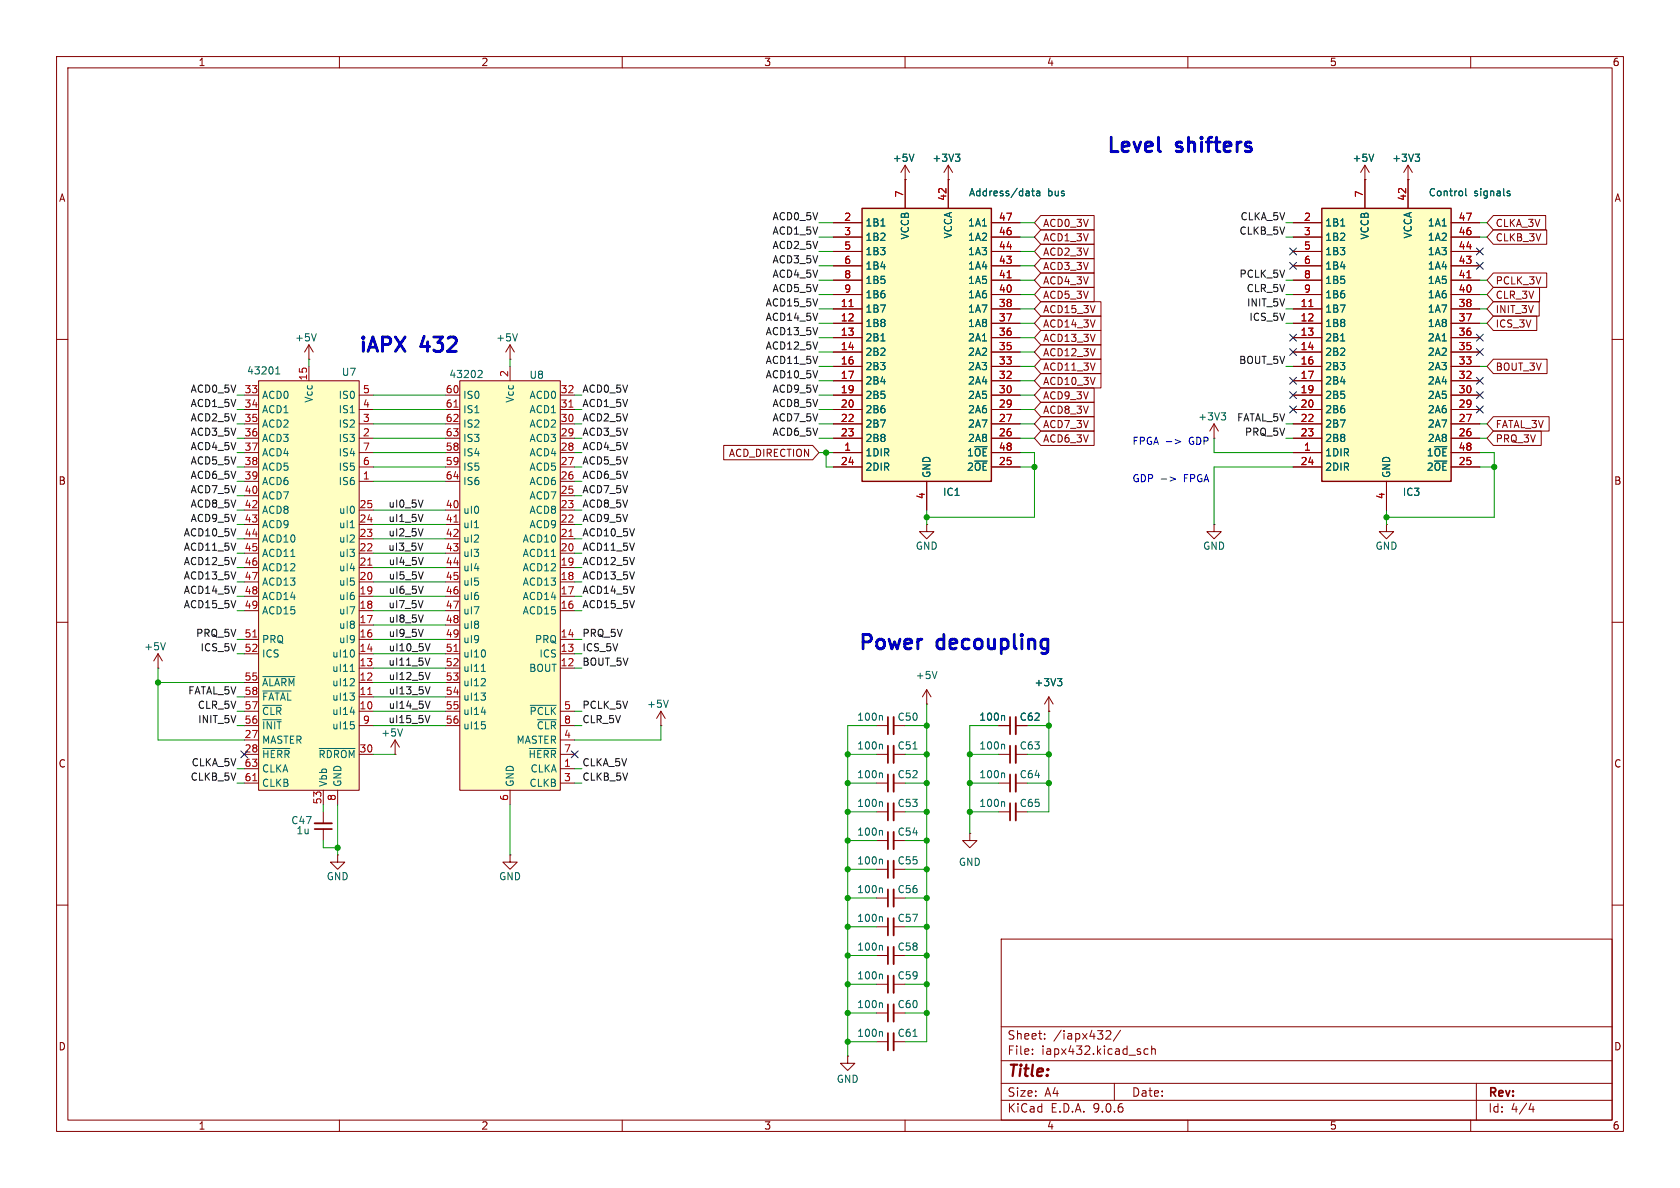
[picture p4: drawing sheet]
<svg xmlns="http://www.w3.org/2000/svg" width="297mm" height="210mm" viewBox="0 0 297 210" stroke-linecap="round" stroke-linejoin="round" font-family="sans-serif">
<g fill="none" stroke="#840000" stroke-width=".18">
<path d="M10 10h277v190h-277zM12 12h273v186h-273zM60 10v2M110 10v2M160 10v2M210 10v2M260 10v2M248.9 31.8h.1M248.9 29.2l-.7 1.3M248.9 29.2l.8 1.3M248.9 29.2v2.6M10 60h2"/>
<path d="M285 60h2M245.1 92.7v1.3h1.3l-1.3 1.3-1.3-1.3h1.3M245.1 92.7h.1M10 110h2M285 110h2M176.5 128.3h2.1M179.6 128.3h2M10 160h2M177 166h108v32h-108zM285 160h2M60 198v2M110 198v2"/>
<path d="M160 198v2M177 194.5h108M177 191.5h108M177 187.5h108M177 181.5h108M182.5 186.3v.1M182.5 185.5v.1M184.7 183.6v.1M184.7 182.8v.1M195.5 182.3l.6-.1 .2 .1 .1 .3-.9 1.1h.9M197 191.5v3M198.1 182.1l-1.3 2"/>
<path d="M203 185.5l-.5-.1-.3 .3v.4l.2 .2h.6M203.6 185.5l.2-.1 .4 .1v.9M203.6 184.9v1.5M210 198v2M260 198v2M261 191.5v6.5M270.7 195l-.4 1.1h.9M271 195.6v1"/>
</g>
<path d="M178.6 126.7v3.1" fill="none" stroke="#840000" stroke-width=".3"/>
<path d="M179.6 126.7v3.1" fill="none" stroke="#840000" stroke-width=".33"/>
<path d="M250.2 27.2h.8l-.5 .5M250.7 27.7l.3 .3v.3l-.3 .2M177.4 126.5l.2 .2v.6" fill="none" stroke="#006464" stroke-width=".18"/>
<path d="M233.7 36.8h22.8v48.3h-22.8z" fill="#ffffc2"/>
<path d="M233.7 36.8h22.8v48.3h-22.8z" fill="none" stroke="#840000" stroke-width=".25"/>
<g fill="none" stroke="#840000" stroke-width=".18">
<path d="M160 31.8h.1M160 29.2l-.7 1.3M160 29.2l.8 1.3M160 29.2v2.6M167.6 31.8h.1M167.6 29.2l-.7 1.3M167.6 29.2l.8 1.3M167.6 29.2v2.6M228.6 39.4h5.1M241.3 31.8v5M248.9 31.8v5M256.5 39.4h5.1"/>
<path d="M228.6 41.9h5.1M228.6 44.5h5.1M228.6 47h5.1M228.6 49.5h5.1M228.6 52.1h5.1M228.6 54.6h5.1M228.6 57.2h5.1M228.6 59.7h5.1M256.5 41.9h5.1M256.5 44.5h5.1M256.5 47h5.1M256.5 49.5h5.1"/>
<path d="M256.5 52.1h5.1M256.5 54.6h5.1M256.5 57.2h5.1M256.5 59.7h5.1M228.6 62.2h5.1M228.6 64.8h5.1M228.6 67.3h5.1M228.6 69.9h5.1M228.6 72.4h5.1M228.6 74.9h5.1M228.6 77.5h5.1M256.5 62.2h5.1"/>
<path d="M256.5 64.8h5.1M256.5 67.3h5.1M256.5 69.9h5.1M256.5 72.4h5.1M256.5 74.9h5.1M256.5 77.5h5.1M214.6 92.7v1.3h1.3l-1.3 1.3-1.2-1.3h1.2M214.6 92.7h.1M228.6 80h5.1M228.6 82.6h5.1M245.1 85.1v5.1M256.5 80h5.1"/>
<path d="M256.5 82.6h5.1M27.9 118.1h.1M27.9 115.6l-.7 1.2M27.9 115.6l.8 1.2M27.9 115.6v2.5M154.9 138.4h2.1M154.9 133.4h2.1M154.9 128.3h2.1M158 138.4h2M158 133.4h2M158 128.3h2M176.5 138.4h2.1"/>
<path d="M176.5 133.4h2.1M179.6 138.4h2M179.6 133.4h2M185.4 125.7h.1M185.4 123.2l-.7 1.3M185.4 123.2l.8 1.3M185.4 123.2v2.5M57.1 143.5v2M57.1 146.6v2M59.7 151.1v1.3h1.3l-1.3 1.3-1.3-1.3h1.3M59.7 151.1h.1M90.2 151.1v1.3h1.2l-1.2 1.3-1.3-1.3h1.3"/>
<path d="M90.2 151.1h.1M154.9 158.8h2.1M154.9 143.5h2.1M158 158.8h2M158 143.5h2M176.5 143.5h2.1M179.6 143.5h2M154.9 174h2.1M154.9 168.9h2.1M154.9 163.8h2.1M158 174h2M158 168.9h2"/>
<path d="M158 163.8h2M154.9 184.2h2.1M158 184.2h2"/>
</g>
<g fill="none" stroke="#006464" stroke-width=".18">
<path d="M161.6 27.2l-.4 1.3M168.9 27.2h.8l-.4 .5M169.4 27.7l.3 .3v.3l-.3 .2M237 39.9h.7M259.1 33.3v1.1l.2 .2M266.5 34.1l.5 .3-.1 .2h-.3M266.5 33.8h.4M237 60.3h.7M29.2 113.6l-.4 1.3M186.9 120h.8l-.4 .4M155.8 126.5l.2 .2v.6M155.8 131.6l.2 .1v.7"/>
<path d="M155.8 136.6l.2 .2v.7M161.4 132.4h.7M177.4 136.6l.2 .2v.7M177.4 131.6l.2 .1v.7M187.5 120.4l.2 .3v.3l-.2 .2M155.8 141.7l.2 .2v.7M155.8 157l.2 .1v.7M177.4 141.7l.2 .2v.7M155.8 172.2l.2 .2v.6M155.8 162l.2 .2v.7M155.8 167.1l.2 .2v.7M155.8 182.4l.2 .1v.7"/>
<path d="M161.4 183.2h.7"/>
</g>
<path d="M231.4 54.2h.7M259.3 49.1h.7" fill="none" stroke="#a90000" stroke-width=".18"/>
<g fill="none" stroke="#840000" stroke-width=".3">
<path d="M157 126.7v3.1M157 131.8v3.1M157 136.9v3.1M178.6 131.8v3.1M178.6 136.9v3.1M55.6 146.6h3.1M157 142v3M157 157.2v3.1M178.6 142v3M157 162.3v3.1M157 167.4v3M157 172.5v3"/>
<path d="M157 182.6v3.1"/>
</g>
<g fill="none" stroke="#840000" stroke-width=".33">
<path d="M158 126.7v3.1M158 131.8v3.1M158 136.9v3.1M179.6 131.8v3.1M179.6 136.9v3.1M55.6 145.5h3.1M158 142v3M158 157.2v3.1M179.6 142v3M158 162.3v3.1M158 167.4v3M158 172.5v3"/>
<path d="M158 182.6v3.1"/>
</g>
<path d="M45.7 67.3h17.8v72.4h-17.8z" fill="#ffffc2"/>
<g fill="none" stroke="#840000" stroke-width=".18">
<path d="M241.3 31.8h.1M241.3 29.2l-.8 1.3M241.3 29.2l.8 1.3M241.3 29.2v2.6M43.2 69.9h2.5M43.2 72.4h2.5M43.2 74.9h2.5M43.2 77.5h2.5M45.7 67.3h17.8v72.4h-17.8zM54.6 64.8v2.5M63.5 69.9h2.5M63.5 72.4h2.5"/>
<path d="M63.5 74.9h2.5M63.5 77.5h2.5M43.2 80h2.5M43.2 82.6h2.5M43.2 85.1h2.5M43.2 87.6h2.5M43.2 90.2h2.5M43.2 92.7h2.5M43.2 95.3h2.5M43.2 97.8h2.5M63.5 80h2.5M63.5 82.6h2.5"/>
<path d="M63.5 85.1h2.5M63.5 90.2h2.5M63.5 92.7h2.5M63.5 95.3h2.5M63.5 97.8h2.5M43.2 100.3h2.5M43.2 102.9h2.5M43.2 105.4h2.5M43.2 108h2.5M43.2 113h2.5M43.2 115.6h2.5M63.5 100.3h2.5"/>
<path d="M63.5 102.9h2.5M63.5 105.4h2.5M63.5 108h2.5M63.5 113h2.5M63.5 115.6h2.5M63.5 110.5h2.5M63.5 118.1h2.5M43.2 120.7h2.5M43.2 123.2h2.5M43.2 125.7h2.5M43.2 128.3h2.5M43.2 130.8h2.5"/>
<path d="M43.2 133.4h2.5M43.2 135.9h2.5M43.2 138.4h2.5M57.1 139.7v2.5M59.7 139.7v2.5M63.5 120.7h2.5M63.5 123.2h2.5M63.5 125.7h2.5M63.5 128.3h2.5M63.5 133.4h2.5M69.8 133.4h.1M69.8 130.8l-.7 1.3"/>
<path d="M69.8 130.8l.8 1.3M69.8 130.8v2.6M154.9 179.1h2.1M158 179.1h2"/>
</g>
<path d="M65 99.9h.7M44.7 112.6h.7M44.7 138h.7M65 122.8h.7" fill="none" stroke="#a90000" stroke-width=".18"/>
<g fill="none" stroke="#006464" stroke-width=".18">
<path d="M242.9 27.2l-.5 1.3M48.8 66.1h.7M48.8 65.2l.3-.4v1.3M61.9 93.3h.7M46.5 119.6h5.6M61.9 118.7h.7M62.6 115.1v.8M46.5 122.1h5M46.5 124.7h3.3M46.5 127.2h3.2M46.5 132.3h4.7M56.4 132.3h6.4"/>
<path d="M61.9 121.2h.7M61.9 122.5h.7l-.4 .5M61.9 125.9h.8M62.6 120.1v.4M62.6 123.1v.5M62.6 128.2v.5M71.2 128.8l-.5 1.3M155.8 177.3l.2 .2v.6"/>
</g>
<path d="M157 177.5v3.1" fill="none" stroke="#840000" stroke-width=".3"/>
<path d="M158 177.5v3.1" fill="none" stroke="#840000" stroke-width=".33"/>
<path d="M81.3 67.3h17.8v72.4h-17.8z" fill="#ffffc2"/>
<g fill="none" stroke="#840000" stroke-width=".18">
<path d="M78.7 69.9h2.6M78.7 72.4h2.6M78.7 74.9h2.6M78.7 77.5h2.6M81.3 67.3h17.8v72.4h-17.8zM90.2 64.8v2.5M99.1 69.9h2.5M99.1 72.4h2.5M99.1 74.9h2.5M99.1 77.5h2.5M78.7 80h2.6M78.7 82.6h2.6"/>
<path d="M78.7 85.1h2.6M78.7 90.2h2.6M78.7 92.7h2.6M78.7 95.3h2.6M78.7 97.8h2.6M99.1 80h2.5M99.1 82.6h2.5M99.1 85.1h2.5M99.1 87.6h2.5M99.1 90.2h2.5M99.1 92.7h2.5M99.1 95.3h2.5"/>
<path d="M99.1 97.8h2.5M78.7 100.3h2.6M78.7 102.9h2.6M78.7 105.4h2.6M78.7 108h2.6M78.7 113h2.6M78.7 115.6h2.6M78.7 118.1h2.6M78.7 110.5h2.6M99.1 100.3h2.5M99.1 102.9h2.5M99.1 105.4h2.5"/>
<path d="M99.1 108h2.5M99.1 113h2.5M99.1 115.6h2.5M99.1 118.1h2.5M78.7 125.7h2.6M78.7 128.3h2.6M78.7 120.7h2.6M78.7 123.2h2.6M90.2 139.7v2.5M99.1 125.7h2.5M99.1 128.3h2.5M99.1 130.8h2.5"/>
<path d="M99.1 133.4h2.5M99.1 135.9h2.5M99.1 138.4h2.5M149.9 186.7v1.3h1.2l-1.2 1.2-1.3-1.2h1.3M149.9 186.7h.1"/>
</g>
<path d="M80.3 72h.7M100.6 72h.7M80.3 92.3h.7M100.6 94.8h.7M80.3 115.2h.7" fill="none" stroke="#a90000" stroke-width=".18"/>
<g fill="none" stroke="#006464" stroke-width=".18">
<path d="M84.7 65.5h.4l.1 .3-.7 .9h.7M83.9 93.3h.7M85.1 118.7h.7M85.8 115.1v.8M85 121.2h.8M85 122.5h.8l-.4 .5M85.1 125.9h.8M85.8 120.1v.4M85.8 123.1v.5M85.8 128.2v.5M93.6 132.3h4.7M93.7 124.7h4.6"/>
<path d="M95 127.2h3.3"/>
</g>
<path d="M152.4 36.8h22.9v48.3h-22.9z" fill="#ffffc2"/>
<path d="M152.4 36.8h22.9v48.3h-22.9z" fill="none" stroke="#840000" stroke-width=".25"/>
<g fill="none" stroke="#840000" stroke-width=".18">
<path d="M147.3 39.4h5.1M160 31.8h.1M160 31.8v5M167.6 31.8h.1M167.6 31.8v5M175.3 39.4h5M184 38.1h9.4v2.5h-9.4l-1.1-1.2zM228.6 39.4h5.1M241.3 31.8h.1M241.3 31.8v5M248.9 31.8h.1M248.9 31.8v5"/>
<path d="M256.5 39.4h5.1M264 38.1h9.3v2.5h-9.3l-1.1-1.2zM147.3 41.9h5.1M147.3 44.5h5.1M147.3 47h5.1M147.3 49.5h5.1M147.3 52.1h5.1M147.3 54.6h5.1M147.3 57.2h5.1M147.3 59.7h5.1M175.3 41.9h5M175.3 44.5h5"/>
<path d="M175.3 47h5M175.3 49.5h5M175.3 52.1h5M175.3 54.6h5M175.3 57.2h5M175.3 59.7h5M184 43.2h9.4v2.5h-9.4l-1.1-1.2zM184 40.6h9.4v2.6h-9.4l-1.1-1.3zM184 50.8h9.4v2.5h-9.4l-1.1-1.2zM184 55.9h10.6v2.5h-10.6l-1.1-1.2zM184 53.3h10.6v2.6h-10.6l-1.1-1.3zM184 58.4h10.6v2.6h-10.6l-1.1-1.3z"/>
<path d="M184 45.7h9.4v2.6h-9.4l-1.1-1.3zM184 48.3h9.4v2.5h-9.4l-1.1-1.3zM228.6 41.9h5.1M228.6 44.5h5.1M228.6 47h5.1M228.6 49.5h5.1M228.6 52.1h5.1M228.6 54.6h5.1M228.6 57.2h5.1M228.6 59.7h5.1M256.5 41.9h5.1M256.5 44.5h5.1"/>
<path d="M256.5 47h5.1M256.5 49.5h5.1M256.5 52.1h5.1M256.5 54.6h5.1M256.5 57.2h5.1M256.5 59.7h5.1M264 53.3h8.1v2.6h-8.1l-1.1-1.3zM264 48.3h9.4v2.5h-9.4l-1.1-1.3zM264 40.6h9.4v2.6h-9.4l-1.1-1.3zM264 50.8h8.2v2.5h-8.2l-1.1-1.2zM264 55.9h7.7v2.5h-7.7l-1.1-1.2zM54.6 63.5h.1"/>
<path d="M54.6 61l-.8 1.2M54.6 61l.8 1.2M54.6 61v2.5M90.2 63.5h.1M90.2 61l-.8 1.2M90.2 61l.7 1.2M90.2 61v2.5M127.9 78.7h15.8l1.1 1.3-1.1 1.3h-15.8zM147.3 62.2h5.1M147.3 64.8h5.1M147.3 67.3h5.1M147.3 69.9h5.1"/>
<path d="M147.3 72.4h5.1M147.3 74.9h5.1M147.3 77.5h5.1M175.3 62.2h5M175.3 64.8h5M175.3 67.3h5M175.3 69.9h5M175.3 72.4h5M175.3 74.9h5M175.3 77.5h5M184 73.7h9.4v2.5h-9.4l-1.1-1.3zM184 63.5h10.6v2.5h-10.6l-1.1-1.2z"/>
<path d="M184 66h10.6v2.6h-10.6l-1.1-1.3zM184 68.6h9.4v2.5h-9.4l-1.1-1.2zM184 71.1h9.4v2.6h-9.4l-1.1-1.3zM184 76.2h9.4v2.5h-9.4l-1.1-1.2zM184 61h10.6v2.5h-10.6l-1.1-1.3zM214.6 74.9l-.7 1.3M214.6 74.9l.8 1.3M214.6 74.9v2.6M228.6 62.2h5.1M228.6 64.8h5.1M228.6 67.3h5.1M228.6 69.9h5.1"/>
<path d="M228.6 72.4h5.1M228.6 74.9h5.1M228.6 77.5h5.1M256.5 62.2h5.1M256.5 64.8h5.1M256.5 67.3h5.1M256.5 69.9h5.1M256.5 72.4h5.1M256.5 74.9h5.1M256.5 77.5h5.1M264 63.5h9.5v2.5h-9.5l-1.1-1.2zM264 73.7h9.9v2.5h-9.9l-1.1-1.3z"/>
<path d="M264 76.2h8.5v2.5h-8.5l-1.1-1.2zM147.3 80h5.1M147.3 82.6h5.1M163.8 92.7v1.3h1.3l-1.3 1.3-1.2-1.3h1.2M163.8 92.7h.1M163.8 85.1v5.1M175.3 80h5M175.3 82.6h5M228.6 80h5.1M228.6 82.6h5.1M245.1 85.1v5.1M256.5 80h5.1"/>
<path d="M256.5 82.6h5.1M116.8 128.3h.1M116.8 125.7l-.7 1.3M116.8 125.7l.8 1.3M116.8 125.7v2.6M163.8 124.5h.1M163.8 121.9v2.6M163.8 121.9l-.7 1.3M163.8 121.9l.8 1.3M176.5 128.3h2.1M179.6 128.3h2M185.4 125.7h.1"/>
<path d="M154.9 153.7h2.1M154.9 148.6h2.1M158 153.7h2M158 148.6h2M171.4 147.3v1.3h1.3l-1.3 1.3-1.2-1.3h1.2M171.4 147.3h.1"/>
</g>
<g fill="none" stroke="#006464" stroke-width=".18">
<path d="M155.7 39.9h.8M161.6 27.2l-.4 1.3M168.9 27.2h.8l-.4 .5M169.4 27.7l.3 .3v.3l-.3 .2M182.4 33.8h.5M182.6 33.3v1.1l.3 .2M183.3 33.8h.5v.8M183.8 34.1h-.4l-.2 .2 .2 .3h.4M237 39.9h.7M242.9 27.2l-.5 1.3M250.2 27.2h.8l-.5 .5M250.7 27.7l.3 .3v.3l-.3 .2"/>
<path d="M259.1 33.3v1.1l.2 .2M266.5 33.8h.4M266.5 34.1l.5 .3-.1 .2h-.3M55.9 59l-.4 1.3M91.5 59l-.4 1.3M155.7 60.3h.8M215.9 73h.8l-.4 .5M216.4 73.5l.3 .2v.3l-.3 .2M237 60.3h.7M165.6 118.7l-.4 1.3M186.9 120h.8l-.4 .4M118.1 123.8l-.4 1.2"/>
<path d="M177.4 126.5l.2 .2v.6M187.5 120.4l.2 .3v.3l-.2 .2M155.8 151.9l.2 .2v.6M155.8 146.8l.2 .2v.6"/>
</g>
<path d="M150.1 54.2h.7M178 49.1h.8M231.4 54.2h.7M259.3 49.1h.7" fill="none" stroke="#a90000" stroke-width=".18"/>
<path d="M157 147.1v3M157 152.1v3.1" fill="none" stroke="#840000" stroke-width=".3"/>
<path d="M158 147.1v3M158 152.1v3.1" fill="none" stroke="#840000" stroke-width=".33"/>
<g fill="none" stroke="#0f0f0f" stroke-width=".18">
<path d="M74.8 96l-.5 1.3M74.8 90.9l-.4 1.3M74.8 93.5l-.4 1.2M74.8 88.4l-.4 1.3M74.8 98.5l-.4 1.3M74.8 106.2l-.4 1.2M74.8 108.7l-.4 1.3M74.8 103.6l-.4 1.3M74.8 101.1l-.4 1.3M74.8 111.2l-.4 1.3M76 116.3l-.4 1.3M76 118.9l-.4 1.2"/>
<path d="M76 113.8l-.4 1.3M76 126.5l-.4 1.3M76 121.4l-.4 1.3M76 123.9l-.4 1.3"/>
</g>
<g fill="none" stroke="#009600" stroke-width=".18">
<path d="M144.8 39.4h2.5M180.3 39.4h2.6M227.3 39.4h1.3M261.6 39.4h1.3M144.8 57.2h2.5M144.8 54.6h2.5M144.8 52.1h2.5M144.8 49.5h2.5M144.8 41.9h2.5M144.8 59.7h2.5M144.8 47h2.5M144.8 44.5h2.5"/>
<path d="M180.3 57.2h2.6M180.3 54.6h2.6M180.3 52.1h2.6M180.3 49.5h2.6M180.3 41.9h2.6M180.3 59.7h2.6M180.3 47h2.6M180.3 44.5h2.6M227.3 57.2h1.3M227.3 54.6h1.3M227.3 52.1h1.3M227.3 49.5h1.3"/>
<path d="M227.3 41.9h1.3M261.6 57.2h1.3M261.6 54.6h1.3M261.6 52.1h1.3M261.6 49.5h1.3M261.6 41.9h1.3M41.9 77.5h1.3M41.9 74.9h1.3M41.9 72.4h1.3M41.9 69.9h1.3M54.6 63.5v1.3M66 77.5h12.7"/>
<path d="M66 74.9h12.7M66 72.4h12.7M66 69.9h12.7M90.2 63.5v1.3M101.6 77.5h1.3M101.6 74.9h1.3M101.6 72.4h1.3M101.6 69.9h1.3M144.8 77.5h2.5M144.8 74.9h2.5M144.8 64.8h2.5M144.8 67.3h2.5"/>
<path d="M144.8 62.2h2.5M144.8 72.4h2.5M144.8 69.9h2.5M180.3 77.5h2.6M180.3 74.9h2.6M180.3 64.8h2.6M180.3 67.3h2.6M180.3 62.2h2.6M180.3 72.4h2.6M180.3 69.9h2.6M214.6 77.5v2.5h14M227.3 77.5h1.3"/>
<path d="M227.3 74.9h1.3M227.3 64.8h1.3M261.6 77.5h1.3M261.6 74.9h1.3M261.6 64.8h1.3M41.9 80h1.3M41.9 82.6h1.3M41.9 92.7h1.3M41.9 95.3h1.3M41.9 90.2h1.3M41.9 97.8h1.3M41.9 85.1h1.3"/>
<path d="M41.9 87.6h1.3M66 80h12.7M66 82.6h12.7M66 92.7h12.7M66 95.3h12.7M66 90.2h12.7M66 97.8h12.7M66 85.1h12.7M101.6 80h1.3M101.6 82.6h1.3M101.6 92.7h1.3M101.6 95.3h1.3"/>
<path d="M101.6 90.2h1.3M101.6 97.8h1.3M101.6 85.1h1.3M101.6 87.6h1.3M144.8 80h2.5M146 80v2.6h1.3M163.8 90.2v2.5M180.3 80h2.6v11.4h-19.1M180.3 82.6h2.6M228.6 82.6h-14v10.1M245.1 90.2v2.5M261.6 80h2.6v11.4h-19.1"/>
<path d="M261.6 82.6h2.6M27.9 118.1v12.7h15.3M41.9 113h1.3M41.9 115.6h1.3M41.9 100.3h1.3M41.9 108h1.3M41.9 105.4h1.3M41.9 102.9h1.3M66 113h12.7M66 115.6h12.7M66 100.3h12.7M66 108h12.7"/>
<path d="M66 110.5h12.7M66 105.4h12.7M66 102.9h12.7M66 118.1h12.7M101.6 113h1.3M101.6 115.6h1.3M101.6 100.3h1.3M101.6 108h1.3M101.6 105.4h1.3M101.6 102.9h1.3M101.6 118.1h1.3M27.9 120.7h15.3"/>
<path d="M41.9 138.4h1.3M41.9 128.3h1.3M41.9 123.2h1.3M41.9 135.9h1.3M41.9 125.7h1.3M66 128.3h12.7M66 133.4h3.8M66 123.2h12.7M66 120.7h12.7M66 125.7h12.7M101.6 138.4h1.3M101.6 128.3h1.3"/>
<path d="M101.6 135.9h1.3M101.6 125.7h1.3M116.8 128.3v2.5h-15.2M149.9 138.4h5M149.9 133.4h5M154.9 128.3h-5v58.4M160 138.4h3.8M160 128.3h3.8M160 133.4h3.8M163.8 124.5v59.7h-3.8M171.4 138.4h5.1M171.4 133.4h5.1"/>
<path d="M176.5 128.3h-5.1v19M181.6 138.4h3.8M181.6 128.3h3.8M181.6 133.4h3.8M185.4 125.7v17.8h-3.8M57.1 142.2v1.3M57.1 148.6v1.3h2.6M59.7 142.2v8.9M90.2 142.2v8.9M149.9 143.5h5M149.9 158.8h5M149.9 148.6h5"/>
<path d="M149.9 153.7h5M160 143.5h3.8M160 158.8h3.8M160 148.6h3.8M160 153.7h3.8M171.4 143.5h5.1M149.9 168.9h5M149.9 163.8h5M149.9 179.1h5M149.9 174h5M160 168.9h3.8M160 163.8h3.8"/>
<path d="M160 179.1h3.8M160 174h3.8M149.9 184.2h5"/>
</g>
<g fill="none" stroke="#000084" stroke-width=".18">
<path d="M228 46.4l1.2 1.2M228 59.1l1.2 1.2M228 43.8l1.2 1.3M229.2 46.4l-1.2 1.2M229.2 59.1l-1.2 1.2M229.2 43.8l-1.2 1.3M261 43.8l1.2 1.3M261 59.1l1.2 1.2M261 46.4l1.2 1.2M262.2 43.8l-1.2 1.3M262.2 59.1l-1.2 1.2M262.2 46.4l-1.2 1.2"/>
<path d="M228 66.7l1.2 1.2M228 69.2l1.2 1.3M228 71.8l1.2 1.2M228 61.6l1.2 1.2M229.2 66.7l-1.2 1.2M229.2 69.2l-1.2 1.3M229.2 71.8l-1.2 1.2M229.2 61.6l-1.2 1.2M261 69.2l1.2 1.3M261 71.8l1.2 1.2M261 61.6l1.2 1.2M261 66.7l1.2 1.2"/>
<path d="M262.2 69.2l-1.2 1.3M262.2 71.8l-1.2 1.2M262.2 61.6l-1.2 1.2M262.2 66.7l-1.2 1.2M42.6 132.7l1.2 1.3M43.8 132.7l-1.2 1.3M101 132.7l1.2 1.3M102.2 132.7l-1.2 1.3"/>
</g>
<path d="M207.8 77.7l.9 .4-.9 .3M206.9 84.3l.9 .4-.9 .3" fill="none" stroke="#0000c2" stroke-width=".18"/>
<g fill="#009600" stroke="#009600" stroke-width=".18">
<circle cx="163.8" cy="153.7" r=".46"/>
<circle cx="163.8" cy="148.6" r=".46"/>
<circle cx="149.9" cy="174" r=".46"/>
<circle cx="149.9" cy="179.1" r=".46"/>
<circle cx="149.9" cy="158.8" r=".46"/>
<circle cx="149.9" cy="153.7" r=".46"/>
<circle cx="149.9" cy="148.6" r=".46"/>
<circle cx="163.8" cy="174" r=".46"/>
<circle cx="163.8" cy="168.9" r=".46"/>
<circle cx="163.8" cy="163.8" r=".46"/>
<circle cx="149.9" cy="168.9" r=".46"/>
<circle cx="149.9" cy="163.8" r=".46"/>
<circle cx="163.8" cy="158.8" r=".46"/>
<circle cx="163.8" cy="179.1" r=".46"/>
<circle cx="149.9" cy="184.2" r=".46"/>
<circle cx="163.8" cy="128.3" r=".46"/>
<circle cx="171.4" cy="133.4" r=".46"/>
<circle cx="149.9" cy="133.4" r=".46"/>
<circle cx="149.9" cy="138.4" r=".46"/>
<circle cx="163.8" cy="133.4" r=".46"/>
<circle cx="163.8" cy="138.4" r=".46"/>
<circle cx="171.4" cy="138.4" r=".46"/>
<circle cx="182.9" cy="82.6" r=".46"/>
<circle cx="163.8" cy="91.4" r=".46"/>
<circle cx="185.4" cy="128.3" r=".46"/>
<circle cx="245.1" cy="91.4" r=".46"/>
<circle cx="185.4" cy="133.4" r=".46"/>
<circle cx="185.4" cy="138.4" r=".46"/>
<circle cx="163.8" cy="143.5" r=".46"/>
<circle cx="171.4" cy="143.5" r=".46"/>
<circle cx="264.2" cy="82.6" r=".46"/>
<circle cx="59.7" cy="149.9" r=".46"/>
<circle cx="27.9" cy="120.7" r=".46"/>
<circle cx="146" cy="80" r=".46"/>
<circle cx="149.9" cy="143.5" r=".46"/>
</g>
<g font-size="3.5" fill="#0000c2">
<text x="195.3" y="27.7">Level</text>
<text x="208" y="27.7">shifters</text>
<text x="63.1" y="63">iAPX</text>
<text x="74.4" y="63">432</text>
<text x="151.5" y="115.6">Power</text>
<text x="165.7" y="115.6">decoupling</text>
</g>
<text font-size="2.8" fill="#840000" x="178" y="190.9">Title:</text>
<g font-size="2.1" fill="#840000">
<text x="178" y="184">Sheet:</text>
<text x="186.2" y="184">/iapx432/</text>
<text x="178" y="186.7">File:</text>
<text x="184.1" y="186.7">iapx432.kicad_sch</text>
<text x="178" y="196.9">KiCad</text>
<text x="178" y="194.1">Size:</text>
<text x="184.7" y="194.1">A4</text>
<text x="185.7" y="196.9">E.D.A.</text>
<text x="193.3" y="196.9">9.0.6</text>
<text x="200" y="194.1">Date:</text>
<text x="263" y="194.3">Rev:</text>
<text x="263" y="196.9">Id:</text>
<text x="267.1" y="196.9">4/4</text>
</g>
<g font-size="1.8" fill="#840000">
<text x="35" y="11.9">1</text>
<text x="85" y="11.9">2</text>
<text x="135" y="11.9">3</text>
<text x="185" y="11.9">4</text>
<text x="235" y="11.9">5</text>
<text x="285" y="11.9">6</text>
<text x="10.3" y="35.9">A</text>
<text x="285.3" y="35.9">A</text>
<text x="184.3" y="40.3">ACD0_3V</text>
<text x="264.3" y="40.3">CLKA_3V</text>
<text x="184.3" y="45.4">ACD2_3V</text>
<text x="184.3" y="42.9">ACD1_3V</text>
<text x="184.3" y="47.9">ACD3_3V</text>
<text x="264.3" y="42.9">CLKB_3V</text>
<text x="184.3" y="53">ACD5_3V</text>
<text x="184.3" y="50.5">ACD4_3V</text>
<text x="264.3" y="50.5">PCLK_3V</text>
<text x="264.3" y="53">CLR_3V</text>
<text x="184.3" y="58.1">ACD14_3V</text>
<text x="184.3" y="55.6">ACD15_3V</text>
<text x="264.3" y="55.6">INIT_3V</text>
<text x="264.3" y="58.1">ICS_3V</text>
<text x="184.3" y="65.7">ACD11_3V</text>
<text x="184.3" y="60.6">ACD13_3V</text>
<text x="184.3" y="63.2">ACD12_3V</text>
<text x="264.3" y="65.7">BOUT_3V</text>
<text x="184.3" y="68.3">ACD10_3V</text>
<text x="184.3" y="70.8">ACD9_3V</text>
<text x="184.3" y="75.9">ACD7_3V</text>
<text x="184.3" y="73.3">ACD8_3V</text>
<text x="264.3" y="75.9">FATAL_3V</text>
<text x="128.8" y="81">ACD_DIRECTION</text>
<text x="184.3" y="78.4">ACD6_3V</text>
<text x="264.3" y="78.4">PRQ_3V</text>
<text x="10.3" y="85.9">B</text>
<text x="285.3" y="85.9">B</text>
<text x="10.3" y="135.9">C</text>
<text x="285.3" y="135.9">C</text>
<text x="10.3" y="185.9">D</text>
<text x="285.3" y="185.9">D</text>
<text x="35" y="199.9">1</text>
<text x="85" y="199.9">2</text>
<text x="135" y="199.9">3</text>
<text x="185" y="199.9">4</text>
<text x="235" y="199.9">5</text>
<text x="285" y="199.9">6</text>
</g>
<g font-size="1.8" fill="#006464">
<text x="157.7" y="28.8">+5V</text>
<text x="164.7" y="28.8">+3V3</text>
<text x="239" y="28.8">+5V</text>
<text x="246" y="28.8">+3V3</text>
<text x="171.2" y="34.9">Address/data</text>
<text x="185.2" y="34.9">bus</text>
<text x="252.5" y="34.9">Control</text>
<text x="260.6" y="34.9">signals</text>
<text x="152.9" y="40.2">1B1</text>
<text x="171" y="40.2">1A1</text>
<text x="234.2" y="40.2">1B1</text>
<text x="252.3" y="40.2">1A1</text>
<text x="152.9" y="42.8">1B2</text>
<text x="152.9" y="45.3">1B3</text>
<text x="152.9" y="47.9">1B4</text>
<text x="160.9" y="42.4" transform="rotate(-90 160.9 42.4)">VCCB</text>
<text x="168.5" y="42.3" transform="rotate(-90 168.5 42.3)">VCCA</text>
<text x="171" y="42.8">1A2</text>
<text x="171" y="45.3">1A3</text>
<text x="171" y="47.9">1A4</text>
<text x="234.2" y="42.8">1B2</text>
<text x="234.2" y="45.3">1B3</text>
<text x="234.2" y="47.9">1B4</text>
<text x="242.2" y="42.4" transform="rotate(-90 242.2 42.4)">VCCB</text>
<text x="249.8" y="42.3" transform="rotate(-90 249.8 42.3)">VCCA</text>
<text x="252.3" y="42.8">1A2</text>
<text x="252.3" y="45.3">1A3</text>
<text x="252.3" y="47.9">1A4</text>
<text x="152.9" y="50.4">1B5</text>
<text x="152.9" y="52.9">1B6</text>
<text x="171" y="50.4">1A5</text>
<text x="171" y="52.9">1A6</text>
<text x="234.2" y="50.4">1B5</text>
<text x="234.2" y="52.9">1B6</text>
<text x="252.3" y="50.4">1A5</text>
<text x="252.3" y="52.9">1A6</text>
<text x="152.9" y="55.5">1B7</text>
<text x="152.9" y="58">1B8</text>
<text x="171" y="55.5">1A7</text>
<text x="171" y="58">1A8</text>
<text x="234.2" y="55.5">1B7</text>
<text x="234.2" y="58">1B8</text>
<text x="252.3" y="55.5">1A7</text>
<text x="252.3" y="58">1A8</text>
<text x="52.1" y="60.6">+5V</text>
<text x="87.6" y="60.6">+5V</text>
<text x="152.9" y="60.6">2B1</text>
<text x="152.9" y="63.1">2B2</text>
<text x="152.9" y="65.6">2B3</text>
<text x="171" y="60.6">2A1</text>
<text x="171" y="63.1">2A2</text>
<text x="171" y="65.6">2A3</text>
<text x="234.2" y="60.6">2B1</text>
<text x="234.2" y="63.1">2B2</text>
<text x="234.2" y="65.6">2B3</text>
<text x="252.3" y="60.6">2A1</text>
<text x="252.3" y="63.1">2A2</text>
<text x="252.3" y="65.6">2A3</text>
<text x="43.6" y="66.4">43201</text>
<text x="46.2" y="70.7">ACD0</text>
<text x="55.5" y="71.3" transform="rotate(-90 55.5 71.3)">Vcc</text>
<text x="59.8" y="70.7">IS0</text>
<text x="60.3" y="66.6">U7</text>
<text x="79.3" y="67">43202</text>
<text x="81.8" y="70.7">IS0</text>
<text x="91" y="71.3" transform="rotate(-90 91 71.3)">Vcc</text>
<text x="93.5" y="70.7">ACD0</text>
<text x="93.5" y="67.2">U8</text>
<text x="152.9" y="68.2">2B4</text>
<text x="152.9" y="70.7">2B5</text>
<text x="171" y="68.2">2A4</text>
<text x="171" y="70.7">2A5</text>
<text x="234.2" y="68.2">2B4</text>
<text x="234.2" y="70.7">2B5</text>
<text x="252.3" y="68.2">2A4</text>
<text x="252.3" y="70.7">2A5</text>
<text x="46.2" y="73.3">ACD1</text>
<text x="46.2" y="75.8">ACD2</text>
<text x="59.8" y="73.3">IS1</text>
<text x="59.8" y="75.8">IS2</text>
<text x="81.8" y="73.3">IS1</text>
<text x="81.8" y="75.8">IS2</text>
<text x="93.5" y="73.3">ACD1</text>
<text x="93.5" y="75.8">ACD2</text>
<text x="152.9" y="73.3">2B6</text>
<text x="152.9" y="75.8">2B7</text>
<text x="171" y="73.3">2A6</text>
<text x="171" y="75.8">2A7</text>
<text x="211.7" y="74.5">+3V3</text>
<text x="234.2" y="73.3">2B6</text>
<text x="234.2" y="75.8">2B7</text>
<text x="252.3" y="73.3">2A6</text>
<text x="252.3" y="75.8">2A7</text>
<text x="46.2" y="78.3">ACD3</text>
<text x="46.2" y="80.9">ACD4</text>
<text x="46.2" y="83.4">ACD5</text>
<text x="59.8" y="78.3">IS3</text>
<text x="59.8" y="80.9">IS4</text>
<text x="59.8" y="83.4">IS5</text>
<text x="81.8" y="78.3">IS3</text>
<text x="81.8" y="80.9">IS4</text>
<text x="81.8" y="83.4">IS5</text>
<text x="93.5" y="78.3">ACD3</text>
<text x="93.5" y="80.9">ACD4</text>
<text x="93.5" y="83.4">ACD5</text>
<text x="152.9" y="78.3">2B8</text>
<text x="152.9" y="80.9">1DIR</text>
<text x="152.9" y="83.4">2DIR</text>
<text x="170.9" y="80.9">1~{OE}</text>
<text x="170.9" y="83.4">2~{OE}</text>
<text x="171" y="78.3">2A8</text>
<text x="234.2" y="78.3">2B8</text>
<text x="234.2" y="80.9">1DIR</text>
<text x="234.2" y="83.4">2DIR</text>
<text x="252.1" y="80.9">1~{OE}</text>
<text x="252.1" y="83.4">2~{OE}</text>
<text x="252.3" y="78.3">2A8</text>
<text x="46.2" y="86">ACD6</text>
<text x="46.2" y="88.5">ACD7</text>
<text x="59.8" y="86">IS6</text>
<text x="81.8" y="86">IS6</text>
<text x="93.5" y="86">ACD6</text>
<text x="93.5" y="88.5">ACD7</text>
<text x="164.7" y="84.6" transform="rotate(-90 164.7 84.6)">GND</text>
<text x="166.6" y="87.9">IC1</text>
<text x="246" y="84.6" transform="rotate(-90 246 84.6)">GND</text>
<text x="247.9" y="87.9">IC3</text>
<text x="46.2" y="91">ACD8</text>
<text x="46.2" y="93.6">ACD9</text>
<text x="59.8" y="91">uI0</text>
<text x="59.8" y="93.6">uI1</text>
<text x="81.8" y="91">uI0</text>
<text x="81.8" y="93.6">uI1</text>
<text x="93.5" y="91">ACD8</text>
<text x="93.5" y="93.6">ACD9</text>
<text x="46.2" y="96.1">ACD10</text>
<text x="46.2" y="98.7">ACD11</text>
<text x="46.2" y="101.2">ACD12</text>
<text x="59.8" y="96.1">uI2</text>
<text x="59.8" y="98.7">uI3</text>
<text x="59.8" y="101.2">uI4</text>
<text x="81.8" y="96.1">uI2</text>
<text x="81.8" y="98.7">uI3</text>
<text x="81.8" y="101.2">uI4</text>
<text x="92.3" y="96.1">ACD10</text>
<text x="92.3" y="98.7">ACD11</text>
<text x="92.3" y="101.2">ACD12</text>
<text x="161.8" y="97.4">GND</text>
<text x="212.6" y="97.4">GND</text>
<text x="243.1" y="97.4">GND</text>
<text x="46.2" y="103.7">ACD13</text>
<text x="46.2" y="106.3">ACD14</text>
<text x="59.8" y="103.7">uI5</text>
<text x="59.8" y="106.3">uI6</text>
<text x="81.8" y="103.7">uI5</text>
<text x="81.8" y="106.3">uI6</text>
<text x="92.3" y="103.7">ACD13</text>
<text x="92.3" y="106.3">ACD14</text>
<text x="46.2" y="108.8">ACD15</text>
<text x="46.2" y="113.9">PRQ</text>
<text x="59.8" y="108.8">uI7</text>
<text x="59.8" y="111.4">uI8</text>
<text x="59.8" y="113.9">uI9</text>
<text x="81.8" y="108.8">uI7</text>
<text x="81.8" y="111.4">uI8</text>
<text x="81.8" y="113.9">uI9</text>
<text x="92.3" y="108.8">ACD15</text>
<text x="94.5" y="113.9">PRQ</text>
<text x="25.4" y="115.2">+5V</text>
<text x="46.2" y="116.4">ICS</text>
<text x="58.6" y="116.4">uI10</text>
<text x="58.6" y="119">uI11</text>
<text x="81.8" y="116.4">uI10</text>
<text x="81.8" y="119">uI11</text>
<text x="93.5" y="119">BOUT</text>
<text x="95.3" y="116.4">ICS</text>
<text x="46.2" y="121.5">~{ALARM}</text>
<text x="46.2" y="124.1">~{FATAL}</text>
<text x="58.6" y="121.5">uI12</text>
<text x="58.6" y="124.1">uI13</text>
<text x="81.8" y="121.5">uI12</text>
<text x="81.8" y="124.1">uI13</text>
<text x="114.3" y="125.3">+5V</text>
<text x="161.8" y="120.2">+5V</text>
<text x="182.8" y="121.5">+3V3</text>
<text x="46.2" y="126.6">~{CLR}</text>
<text x="46.2" y="129.1">~{INIT}</text>
<text x="46.2" y="131.7">MASTER</text>
<text x="58.6" y="126.6">uI14</text>
<text x="58.6" y="129.1">uI15</text>
<text x="67.3" y="130.4">+5V</text>
<text x="81.8" y="126.6">uI14</text>
<text x="81.8" y="129.1">uI15</text>
<text x="91.2" y="131.7">MASTER</text>
<text x="93.5" y="126.6">~{PCLK}</text>
<text x="94.8" y="129.1">~{CLR}</text>
<text x="151.4" y="127.6">100n</text>
<text x="158.6" y="127.6">C50</text>
<text x="173" y="127.6">100n</text>
<text x="180.2" y="127.6">C62</text>
<text x="46.2" y="134.2">~{HERR}</text>
<text x="46.2" y="136.8">CLKA</text>
<text x="56.2" y="134.2">~{RDROM}</text>
<text x="93.3" y="134.2">~{HERR}</text>
<text x="93.7" y="136.8">CLKA</text>
<text x="151.4" y="137.8">100n</text>
<text x="151.4" y="132.7">100n</text>
<text x="158.6" y="137.8">C52</text>
<text x="158.6" y="132.7">C51</text>
<text x="173" y="137.8">100n</text>
<text x="173" y="132.7">100n</text>
<text x="180.2" y="137.8">C64</text>
<text x="180.2" y="132.7">C63</text>
<text x="46.2" y="139.3">CLKB</text>
<text x="58" y="139.2" transform="rotate(-90 58 139.2)">Vbb</text>
<text x="60.6" y="139.2" transform="rotate(-90 60.6 139.2)">GND</text>
<text x="91" y="139.2" transform="rotate(-90 91 139.2)">GND</text>
<text x="93.5" y="139.3">CLKB</text>
<text x="151.4" y="142.8">100n</text>
<text x="158.6" y="142.8">C53</text>
<text x="173" y="142.8">100n</text>
<text x="180.2" y="142.8">C65</text>
<text x="51.4" y="145.9">C47</text>
<text x="52.3" y="147.7">1u</text>
<text x="151.4" y="147.9">100n</text>
<text x="158.6" y="147.9">C54</text>
<text x="57.7" y="155.8">GND</text>
<text x="88.1" y="155.8">GND</text>
<text x="151.4" y="153">100n</text>
<text x="158.6" y="153">C55</text>
<text x="169.4" y="153.3">GND</text>
<text x="151.4" y="158.1">100n</text>
<text x="158.6" y="158.1">C56</text>
<text x="151.4" y="163.2">100n</text>
<text x="158.6" y="163.2">C57</text>
<text x="151.4" y="173.3">100n</text>
<text x="151.4" y="168.2">100n</text>
<text x="158.6" y="173.3">C59</text>
<text x="158.6" y="168.2">C58</text>
<text x="151.4" y="178.4">100n</text>
<text x="158.6" y="178.4">C60</text>
<text x="151.4" y="183.5">100n</text>
<text x="158.6" y="183.5">C61</text>
<text x="147.8" y="191.6">GND</text>
</g>
<g font-size="1.8" fill="#a90000">
<text x="159.8" y="35" transform="rotate(-90 159.8 35)">7</text>
<text x="167.4" y="35.6" transform="rotate(-90 167.4 35.6)">42</text>
<text x="241" y="35" transform="rotate(-90 241 35)">7</text>
<text x="248.7" y="35.6" transform="rotate(-90 248.7 35.6)">42</text>
<text x="149.2" y="39.1">2</text>
<text x="149.2" y="41.7">3</text>
<text x="176.5" y="39.1">47</text>
<text x="176.5" y="41.7">46</text>
<text x="230.4" y="39.1">2</text>
<text x="230.4" y="41.7">3</text>
<text x="257.8" y="39.1">47</text>
<text x="257.8" y="41.7">46</text>
<text x="149.2" y="44.2">5</text>
<text x="149.2" y="46.7">6</text>
<text x="176.5" y="44.2">44</text>
<text x="176.5" y="46.7">43</text>
<text x="230.4" y="44.2">5</text>
<text x="230.4" y="46.7">6</text>
<text x="257.8" y="44.2">44</text>
<text x="257.8" y="46.7">43</text>
<text x="149.2" y="49.3">8</text>
<text x="149.2" y="51.8">9</text>
<text x="176.5" y="49.3">41</text>
<text x="176.5" y="51.8">40</text>
<text x="230.4" y="49.3">8</text>
<text x="230.4" y="51.8">9</text>
<text x="257.8" y="49.3">41</text>
<text x="257.8" y="51.8">40</text>
<text x="148.5" y="54.4">11</text>
<text x="148.5" y="56.9">12</text>
<text x="148.5" y="59.4">13</text>
<text x="176.5" y="54.4">38</text>
<text x="176.5" y="56.9">37</text>
<text x="176.5" y="59.4">36</text>
<text x="229.8" y="54.4">11</text>
<text x="229.8" y="56.9">12</text>
<text x="229.8" y="59.4">13</text>
<text x="257.8" y="54.4">38</text>
<text x="257.8" y="56.9">37</text>
<text x="257.8" y="59.4">36</text>
<text x="148.5" y="62">14</text>
<text x="148.5" y="64.5">16</text>
<text x="176.5" y="62">35</text>
<text x="176.5" y="64.5">33</text>
<text x="229.8" y="62">14</text>
<text x="229.8" y="64.5">16</text>
<text x="257.8" y="62">35</text>
<text x="257.8" y="64.5">33</text>
<text x="43.1" y="69.6">33</text>
<text x="54.4" y="67.4" transform="rotate(-90 54.4 67.4)">15</text>
<text x="64.1" y="69.6">5</text>
<text x="78.7" y="69.6">60</text>
<text x="89.9" y="66.7" transform="rotate(-90 89.9 66.7)">2</text>
<text x="99" y="69.6">32</text>
<text x="148.5" y="67.1">17</text>
<text x="148.5" y="69.6">19</text>
<text x="176.5" y="67.1">32</text>
<text x="176.5" y="69.6">30</text>
<text x="229.8" y="67.1">17</text>
<text x="229.8" y="69.6">19</text>
<text x="257.8" y="67.1">32</text>
<text x="257.8" y="69.6">30</text>
<text x="43.1" y="72.1">34</text>
<text x="43.1" y="74.7">35</text>
<text x="43.1" y="77.2">36</text>
<text x="64.1" y="72.1">4</text>
<text x="64.1" y="74.7">3</text>
<text x="64.1" y="77.2">2</text>
<text x="78.7" y="72.1">61</text>
<text x="78.7" y="74.7">62</text>
<text x="78.7" y="77.2">63</text>
<text x="99" y="72.1">31</text>
<text x="99" y="74.7">30</text>
<text x="99" y="77.2">29</text>
<text x="148.5" y="72.1">20</text>
<text x="148.5" y="74.7">22</text>
<text x="148.5" y="77.2">23</text>
<text x="176.5" y="72.1">29</text>
<text x="176.5" y="74.7">27</text>
<text x="176.5" y="77.2">26</text>
<text x="229.8" y="72.1">20</text>
<text x="229.8" y="74.7">22</text>
<text x="229.8" y="77.2">23</text>
<text x="257.8" y="72.1">29</text>
<text x="257.8" y="74.7">27</text>
<text x="257.8" y="77.2">26</text>
<text x="43.1" y="79.8">37</text>
<text x="43.1" y="82.3">38</text>
<text x="64.1" y="79.8">7</text>
<text x="64.1" y="82.3">6</text>
<text x="78.7" y="79.8">58</text>
<text x="78.7" y="82.3">59</text>
<text x="99" y="79.8">28</text>
<text x="99" y="82.3">27</text>
<text x="148.5" y="82.3">24</text>
<text x="149.2" y="79.8">1</text>
<text x="176.5" y="79.8">48</text>
<text x="176.5" y="82.3">25</text>
<text x="229.8" y="82.3">24</text>
<text x="230.4" y="79.8">1</text>
<text x="257.8" y="79.8">48</text>
<text x="257.8" y="82.3">25</text>
<text x="43.1" y="84.8">39</text>
<text x="43.1" y="87.4">40</text>
<text x="43.1" y="89.9">42</text>
<text x="63.5" y="89.9">25</text>
<text x="64.1" y="84.8">1</text>
<text x="78.7" y="84.8">64</text>
<text x="78.7" y="89.9">40</text>
<text x="99" y="84.8">26</text>
<text x="99" y="87.4">25</text>
<text x="99" y="89.9">23</text>
<text x="163.6" y="88.3" transform="rotate(-90 163.6 88.3)">4</text>
<text x="244.9" y="88.3" transform="rotate(-90 244.9 88.3)">4</text>
<text x="43.1" y="92.5">43</text>
<text x="43.1" y="95">44</text>
<text x="63.5" y="92.5">24</text>
<text x="63.5" y="95">23</text>
<text x="78.7" y="92.5">41</text>
<text x="78.7" y="95">42</text>
<text x="99" y="92.5">22</text>
<text x="99" y="95">21</text>
<text x="43.1" y="97.5">45</text>
<text x="43.1" y="100.1">46</text>
<text x="63.5" y="97.5">22</text>
<text x="63.5" y="100.1">21</text>
<text x="78.7" y="97.5">43</text>
<text x="78.7" y="100.1">44</text>
<text x="99" y="97.5">20</text>
<text x="99" y="100.1">19</text>
<text x="43.1" y="102.6">47</text>
<text x="43.1" y="105.2">48</text>
<text x="43.1" y="107.7">49</text>
<text x="63.5" y="102.6">20</text>
<text x="63.5" y="105.2">19</text>
<text x="63.5" y="107.7">18</text>
<text x="78.7" y="102.6">45</text>
<text x="78.7" y="105.2">46</text>
<text x="78.7" y="107.7">47</text>
<text x="99" y="102.6">18</text>
<text x="99" y="105.2">17</text>
<text x="99" y="107.7">16</text>
<text x="43.1" y="112.8">51</text>
<text x="63.5" y="110.2">17</text>
<text x="63.5" y="112.8">16</text>
<text x="78.7" y="110.2">48</text>
<text x="78.7" y="112.8">49</text>
<text x="99" y="112.8">14</text>
<text x="43.1" y="115.3">52</text>
<text x="63.5" y="115.3">14</text>
<text x="63.5" y="117.9">13</text>
<text x="78.7" y="115.3">51</text>
<text x="78.7" y="117.9">52</text>
<text x="99" y="115.3">13</text>
<text x="99" y="117.9">12</text>
<text x="43.1" y="120.4">55</text>
<text x="43.1" y="122.9">58</text>
<text x="43.1" y="125.5">57</text>
<text x="63.5" y="120.4">12</text>
<text x="63.5" y="122.9">11</text>
<text x="63.5" y="125.5">10</text>
<text x="78.7" y="120.4">53</text>
<text x="78.7" y="122.9">54</text>
<text x="78.7" y="125.5">55</text>
<text x="99.6" y="125.5">5</text>
<text x="43.1" y="128">56</text>
<text x="43.1" y="130.6">27</text>
<text x="64.1" y="128">9</text>
<text x="78.7" y="128">56</text>
<text x="99.6" y="128">8</text>
<text x="99.6" y="130.6">4</text>
<text x="43.1" y="133.1">28</text>
<text x="43.1" y="135.6">63</text>
<text x="63.5" y="133.1">30</text>
<text x="99.6" y="133.1">7</text>
<text x="99.6" y="135.6">1</text>
<text x="43.1" y="138.2">61</text>
<text x="56.9" y="142.3" transform="rotate(-90 56.9 142.3)">53</text>
<text x="59.4" y="141.7" transform="rotate(-90 59.4 141.7)">8</text>
<text x="89.9" y="141.7" transform="rotate(-90 89.9 141.7)">6</text>
<text x="99.6" y="138.2">3</text>
</g>
<g font-size="1.8" fill="#0f0f0f">
<text x="136.5" y="39">ACD0_5V</text>
<text x="136.5" y="41.6">ACD1_5V</text>
<text x="219" y="41.6">CLKB_5V</text>
<text x="219.2" y="39">CLKA_5V</text>
<text x="136.5" y="44.1">ACD2_5V</text>
<text x="136.5" y="46.6">ACD3_5V</text>
<text x="136.5" y="49.2">ACD4_5V</text>
<text x="136.5" y="51.7">ACD5_5V</text>
<text x="219" y="49.2">PCLK_5V</text>
<text x="220.3" y="51.7">CLR_5V</text>
<text x="135.3" y="59.3">ACD13_5V</text>
<text x="135.3" y="54.3">ACD15_5V</text>
<text x="135.3" y="56.8">ACD14_5V</text>
<text x="220.4" y="54.3">INIT_5V</text>
<text x="220.8" y="56.8">ICS_5V</text>
<text x="135.3" y="64.4">ACD11_5V</text>
<text x="135.3" y="61.9">ACD12_5V</text>
<text x="219" y="64.4">BOUT_5V</text>
<text x="33.6" y="69.5">ACD0_5V</text>
<text x="102.9" y="69.5">ACD0_5V</text>
<text x="135.3" y="67">ACD10_5V</text>
<text x="136.5" y="69.5">ACD9_5V</text>
<text x="33.6" y="74.6">ACD2_5V</text>
<text x="33.6" y="77.1">ACD3_5V</text>
<text x="33.6" y="72">ACD1_5V</text>
<text x="102.9" y="77.1">ACD3_5V</text>
<text x="102.9" y="74.6">ACD2_5V</text>
<text x="102.9" y="72">ACD1_5V</text>
<text x="136.5" y="72">ACD8_5V</text>
<text x="136.5" y="74.6">ACD7_5V</text>
<text x="136.5" y="77.1">ACD6_5V</text>
<text x="218.6" y="74.6">FATAL_5V</text>
<text x="220" y="77.1">PRQ_5V</text>
<text x="33.6" y="82.2">ACD5_5V</text>
<text x="33.6" y="79.7">ACD4_5V</text>
<text x="102.9" y="79.7">ACD4_5V</text>
<text x="102.9" y="82.2">ACD5_5V</text>
<text x="33.6" y="84.7">ACD6_5V</text>
<text x="33.6" y="87.3">ACD7_5V</text>
<text x="33.6" y="89.8">ACD8_5V</text>
<text x="68.6" y="89.8">uI0_5V</text>
<text x="102.9" y="87.3">ACD7_5V</text>
<text x="102.9" y="89.8">ACD8_5V</text>
<text x="102.9" y="84.7">ACD6_5V</text>
<text x="32.4" y="94.9">ACD10_5V</text>
<text x="33.6" y="92.4">ACD9_5V</text>
<text x="68.6" y="92.4">uI1_5V</text>
<text x="68.6" y="94.9">uI2_5V</text>
<text x="102.9" y="92.4">ACD9_5V</text>
<text x="102.9" y="94.9">ACD10_5V</text>
<text x="32.4" y="100">ACD12_5V</text>
<text x="32.4" y="97.4">ACD11_5V</text>
<text x="68.5" y="97.4">uI3_5V</text>
<text x="68.6" y="100">uI4_5V</text>
<text x="102.9" y="100">ACD12_5V</text>
<text x="102.9" y="97.4">ACD11_5V</text>
<text x="32.4" y="105.1">ACD14_5V</text>
<text x="32.4" y="107.6">ACD15_5V</text>
<text x="32.4" y="102.5">ACD13_5V</text>
<text x="68.6" y="107.6">uI7_5V</text>
<text x="68.6" y="105.1">uI6_5V</text>
<text x="68.6" y="102.5">uI5_5V</text>
<text x="102.9" y="105.1">ACD14_5V</text>
<text x="102.9" y="102.5">ACD13_5V</text>
<text x="102.9" y="107.6">ACD15_5V</text>
<text x="34.6" y="112.7">PRQ_5V</text>
<text x="68.6" y="110.1">uI8_5V</text>
<text x="68.6" y="112.7">uI9_5V</text>
<text x="102.9" y="112.7">PRQ_5V</text>
<text x="35.4" y="115.2">ICS_5V</text>
<text x="68.6" y="117.8">uI11_5V</text>
<text x="68.6" y="115.2">uI10_5V</text>
<text x="102.9" y="115.2">ICS_5V</text>
<text x="102.9" y="117.8">BOUT_5V</text>
<text x="33.2" y="122.8">FATAL_5V</text>
<text x="34.9" y="125.4">CLR_5V</text>
<text x="68.6" y="122.8">uI13_5V</text>
<text x="68.6" y="125.4">uI14_5V</text>
<text x="68.6" y="120.3">uI12_5V</text>
<text x="102.9" y="125.4">PCLK_5V</text>
<text x="34.9" y="127.9">INIT_5V</text>
<text x="68.6" y="127.9">uI15_5V</text>
<text x="102.9" y="127.9">CLR_5V</text>
<text x="33.8" y="135.5">CLKA_5V</text>
<text x="102.9" y="135.5">CLKA_5V</text>
<text x="33.6" y="138.1">CLKB_5V</text>
<text x="102.9" y="138.1">CLKB_5V</text>
</g>
<g font-size="1.8" fill="#0000c2">
<text x="200.1" y="78.8">FPGA -&gt;</text>
<text x="210.3" y="78.8">GDP</text>
<text x="200.1" y="85.4">GDP -&gt;</text>
<text x="209.4" y="85.4">FPGA</text>
</g>
</svg>
